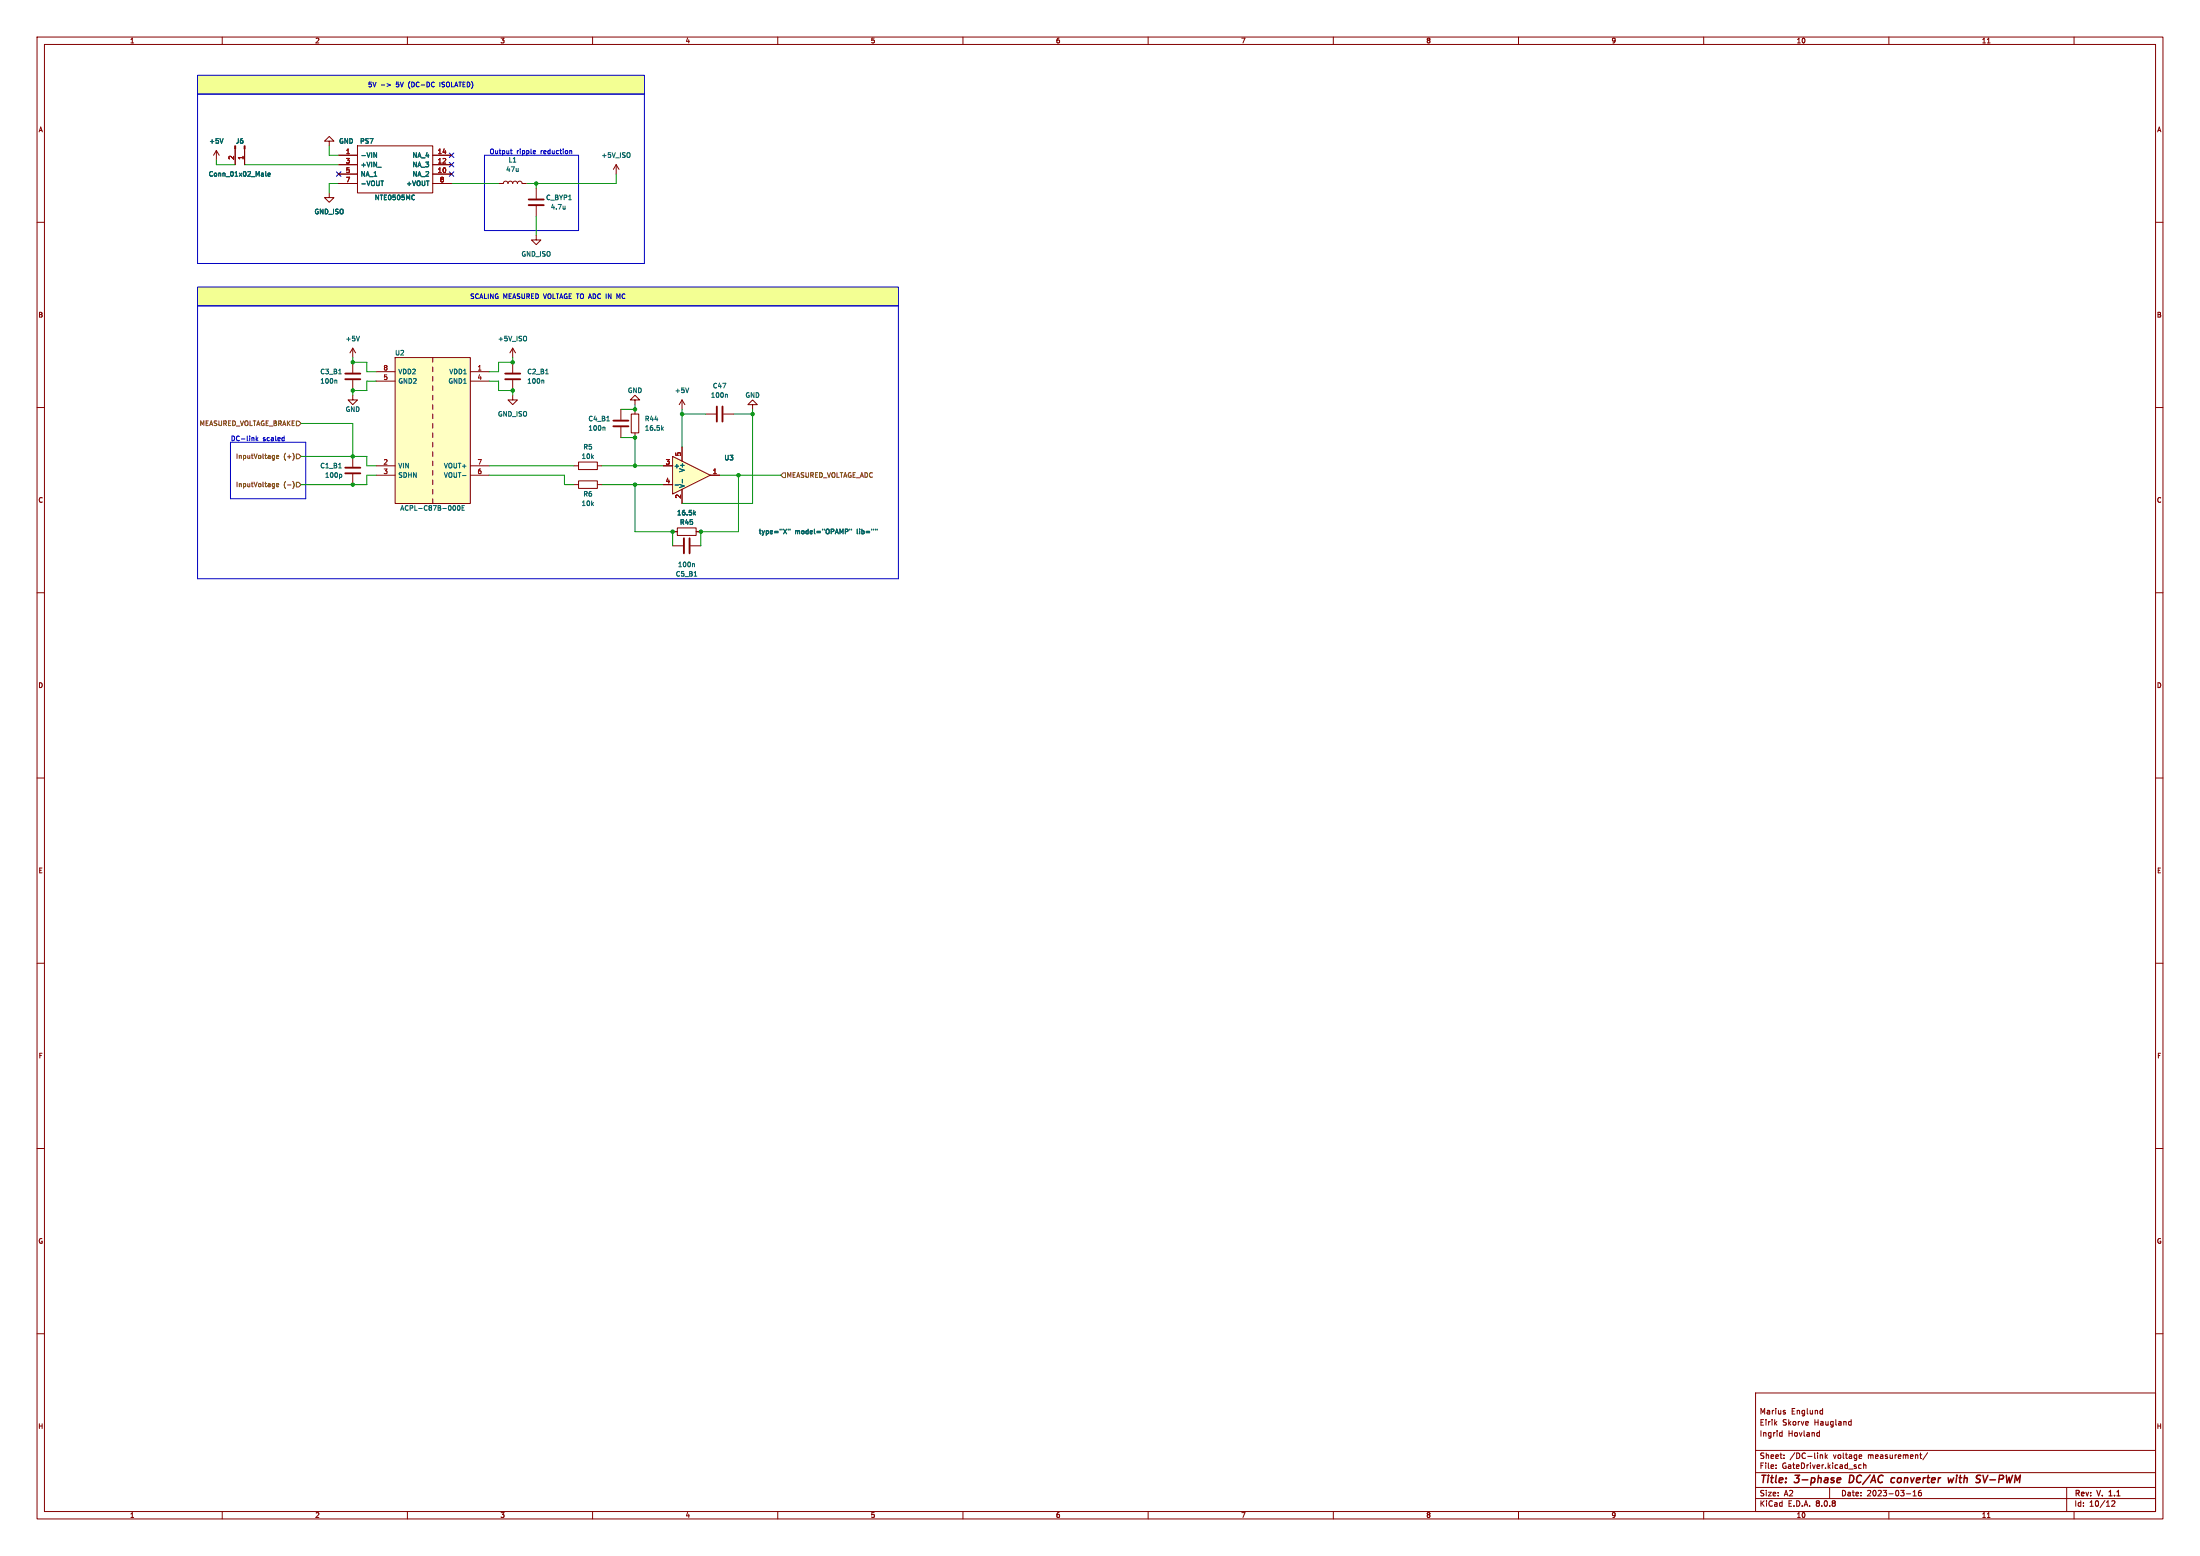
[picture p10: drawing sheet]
<svg xmlns="http://www.w3.org/2000/svg" width="594mm" height="420mm" viewBox="0 0 594 420" stroke-linecap="round" stroke-linejoin="round" font-family="sans-serif">
<g fill="none" stroke="#840000" stroke-width=".27">
<path d="M10 10h574v400h-574zM12 12h570v396h-570zM60 10v2M110 10v2M160 10v2M210 10v2M260 10v2M310 10v2M360 10v2M410 10v2M460 10v2M510 10v2"/>
<path d="M536.6 11.6h.7M560 10v2M10 60h2M582 60h2M10 110h2M582 110h2M10 160h2M582 160h2M10 210h2M582 210h2M10 260h2M582 260h2"/>
<path d="M10 310h2M582 310h2M10 360h2M474 376h108v32h-108zM582 360h2M474 397.5h108M474 391.5h108M479.5 396.2v.2M479.5 395.4v.2M480.7 386.7h.5M481.2 386.2v1.5M481.2 387.6l-.5 .1"/>
<path d="M481.7 393.5v.2M481.7 392.7v.2M481.9 381.2l.2 .2-.2 .3M481.9 380.7h.1M490.8 386.7h.4M491.2 387.6l-.4 .1M491.2 386.2v1.5M491.5 392.7v1M491.5 392.8l.5-.1 .1 1M491.7 380.7h.4M492.1 380.2v1.5M492.1 381.6l-.4 .1"/>
<path d="M492.8 392.2v1.5M493 393.1l.4 .6M493.4 392.7l-.6 .5M499.4 383.7h.4M499.8 383.2v1.5M499.8 384.6l-.4 .1M502.2 392.7h.4l.1 .3-.7 .2M502.5 395.4h-.4l-.3 .3 .2 .6h.5M502.6 393.6l-.4 .1M503.2 395.5l.5-.1 .1 1M503.2 394.9v1.5M518.3 392.7h.6"/>
<path d="M518.5 393.5l.4 .2M520.5 392.1l-1.3 1.9M60 408v2M110 408v2M160 408v2M210 408v2M260 408v2M310 408v2M360 408v2M410 408v2M460 408v2M474 404.5h108"/>
<path d="M474 401.5h108M494 401.5v3M510 408v2M514.7 403.2h1.2M516.5 403.8h.9M516.5 402.7l.5-.4v1.5M518.7 402.3h-.5l-.2 .3v.9l.2 .3 .5-.2v-.7l-.5-.1-.2 .3M536.6 409.6h.7M558 401.5v6.5M560 408v2M570.2 405.2l.5-.1 .3 .4-.9 1.1h.9"/>
</g>
<path d="M569.4 403.8h.9M569.6 402.6l-.2 .1" fill="none" stroke="#840000" stroke-width=".3"/>
<path d="M496.2 399l.6-.1 .2 .4-1 .2M499.5 398.2l-.2 2h.4M511.6 399h-.8l-.3 .8 .4 .4 .6-.1M527.5 398.9l-.5 1.3-.3-1-.5 1M535.4 398.2l.4 2 .9-2M496.8 400.1l-.6 .1" fill="none" stroke="#840000" stroke-width=".4"/>
<g fill="#f3ff93">
<path d="M53.3 77.5h189.3v5.1h-189.3z"/>
<path d="M53.3 20.3h120.7v5.1h-120.7z"/>
</g>
<g fill="none" stroke="#840000" stroke-width=".27">
<path d="M96.5 39.4h20.3v12.7h-20.3zM88.9 52.1v1.2h1.3l-1.3 1.3-1.3-1.3h1.3M91.4 41.9h5.1M91.4 47h5.1M91.4 44.5h5.1M91.4 49.5h5.1M116.8 41.9h5.1M116.8 47h5.1M116.8 44.5h5.1M116.8 49.5h5.1M144.8 63.5v1.3h1.2l-1.2 1.2-1.3-1.2h1.3M95.2 97.8v2.8"/>
<path d="M138.4 94l-.7 1.3M138.4 94v2.5M138.4 97.8v2.8M138.4 94l.8 1.3M95.2 102.6v2.8M138.4 106.7v1.3h1.3l-1.3 1.2-1.2-1.2h1.2M138.4 102.6v2.8M171.4 108h1.3l-1.3-1.3-1.2 1.3h1.2v1.2M184.1 108l-.7 1.2M184.1 108v2.5M184.1 108l.8 1.2M190.5 111.8h2.8"/>
<path d="M195.3 111.8h2.8M154.9 130.8h1.3M156.2 129.8h5.1v2h-5.1zM161.3 130.8h1.3M181.6 143.5h1.3M181.6 147.3h2.8M182.9 142.5h5.1v2h-5.1zM186.4 147.3h2.8M188 143.5h1.2"/>
</g>
<g fill="none" stroke="#006464" stroke-width=".27">
<path d="M101 41.2l.7 1.3v-1.3M102 45.2h.9M102.8 48.8h.8M111.7 52.6l.2 .2M111.9 53.8l-.2 .1M142 90.8l.2 .4-.2 .8M90.8 102.6l.1 .2v.6M91.4 100.9h.8M146.6 102.6l.2 .2v.6M147.3 100.9h.7M186 104.7l-.5 1.3M196.2 106.4l.2 .2v.7"/>
<path d="M187.4 138.5l.4 .5M187.8 138.2l-.5 .4M187.3 152.1l.2 .2v.7M187.4 155.5h.7"/>
</g>
<path d="M93.2 102.4h4.1M93.2 100.8h4.1M136.4 102.4h4.1M136.4 100.8h4.1M193.5 109.7v4.1M195.1 109.7v4.1M184.7 145.3v4.1M186.2 145.3v4.1" fill="none" stroke="#840000" stroke-width=".51"/>
<path d="M106.7 96.5h20.3v39.4h-20.3z" fill="#ffffc2"/>
<g fill="none" stroke="#840000" stroke-width=".27">
<path d="M95.2 94v2.5M95.2 94l-.7 1.3M95.2 94l.8 1.3M106.7 96.5h20.3v39.4h-20.3zM116.8 96.5v1.3M116.8 99.1v1.2M95.2 106.7v1.3h1.3l-1.3 1.2-1.2-1.2h1.2M101.6 100.3h5.1M101.6 102.9h5.1M116.8 101.6v1.3M116.8 104.1v1.3M116.8 106.7v1.3"/>
<path d="M116.8 109.2v1.3M116.8 111.8v1.2M116.8 114.3v1.3M116.8 116.8v1.3M116.8 119.4v1.3M127 100.3h5.1M127 102.9h5.1M203.2 109.2h1.3l-1.3-1.2-1.3 1.2h1.3v1.3M95.2 123.2v2.8M95.2 128v2.8M101.6 125.7h5.1M101.6 128.3h5.1"/>
<path d="M116.8 121.9v1.3M116.8 124.5v1.2M116.8 127v1.3M116.8 129.5v1.3M116.8 132.1v1.3M116.8 134.6v1.3M127 125.7h5.1M127 128.3h5.1"/>
</g>
<path d="M97.1 90.7l-.5 1.3M91.4 126.3h.8M92 128l.3 .2-.3 .6M122.7 136.5a.79 .79 0 0 1 0 1.2M123.6 136.6l.2-.1a.62 .62 0 0 1 .4 .6 .62 .62 0 0 1-.5 .6l-.2-.4zM124.8 137.1h.4M124.9 128.4h.9M125.4 136.5h-.6v1.2h.6" fill="none" stroke="#006464" stroke-width=".27"/>
<path d="M93.2 127.8h4.1M93.2 126.2h4.1" fill="none" stroke="#840000" stroke-width=".51"/>
<path d="M181.6 123.2l10.2 5.1-10.2 5.1z" fill="#ffffc2"/>
<g fill="none" stroke="#840000" stroke-width=".27">
<path d="M88.9 38.1h1.3l-1.3-1.3-1.3 1.3h1.3v1.3M58.4 40.6l-.7 1.3M58.4 40.6v2.6M58.4 40.6l.8 1.3M63.5 40.2v4.3M66 40.2v4.3M91.4 49.5h5.1M91.4 41.9h5.1M91.4 47h5.1M91.4 44.5h5.1M116.8 49.5h5.1M116.8 41.9h5.1"/>
<path d="M116.8 47h5.1M116.8 44.5h5.1M134.6 49.5h1.3l.2-.4 .4-.2 .5 .2 .2 .4 .1-.4 .5-.2 .4 .2 .2 .4 .2-.4 .5-.2 .4 .2 .2 .4 .2-.4 .4-.2 .5 .2 .2 .4h1.2M144.8 50.8v2.8M144.8 55.6v2.8M166.4 44.5l-.8 1.2M166.4 44.5v2.5M166.4 44.5l.7 1.2M167.6 110.5v2.8M167.6 115.3v2.8M170.4 111.8h2.1v5h-2.1zM171.4 110.5v1.3"/>
<path d="M171.4 116.8v1.3M154.9 125.7h1.3M156.2 124.7h5.1v2h-5.1zM161.3 125.7h1.3M179.1 125.7h2.5M179.1 130.8h2.5M181.6 123.2l10.2 5.1-10.2 5.1zM184.1 120.7v3.8M184.1 132.1v3.8M191.8 128.3h2.5M181.6 143.5h1.3M188 143.5h1.2"/>
</g>
<g fill="none" stroke="#006464" stroke-width=".27">
<path d="M60.2 37.4l-.4 1.3M71.8 46.3v1.1l.1 .2M72.4 47.1l.6-.1-.1-.2-.4-.1-.1 .2v.6h.5M101 41.2l.7 1.3v-1.3M102 45.2h.9M102.8 48.8h.8M111.7 52.6l.2 .2M111.9 53.8l-.2 .1M152.6 55.6v.9M152.6 56.3l-.1 .1M169.9 41.3l.2 .3-.2 .8M163.2 115.3l.1 .2v.6"/>
<path d="M163.8 113.6h.7M178.8 115.7l.3 .4M179.1 115.3l-.5 .5M182.3 130.9h.9M184.2 129.4v.9M187.4 138.5l.4 .5M187.8 138.2l-.5 .4M211.5 142.8l.9 1.3M212.4 142.8l-.9 1.3M212.8 142.8v.3M213.3 142.8v.3M228.2 142.8h.5l.3 .3-.2 .3-.6 .1"/>
<path d="M229.4 142.8v.3M229.9 142.8v.3M236.3 142.8v.3M236.8 142.8v.3"/>
</g>
<path d="M142.7 55.4h4.1M142.7 53.8h4.1M165.6 113.5h4.1M165.6 115.1h4.1" fill="none" stroke="#840000" stroke-width=".51"/>
<g fill="#840000" stroke="#840000" stroke-width=".27">
<path d="M63.4 39.4h.2v.8h-.2z"/>
<path d="M65.9 39.4h.3v.8h-.3z"/>
</g>
<g fill="none" stroke="#725600" stroke-width=".27">
<path d="M80 113.7h.6l.7 .6-.7 .6h-.6zM74 122.9l.1 .1M74 130.5l.1 .1M74.1 122.9l-.1 1.2M74.1 130.5l-.1 1.2M74.1 123.7l-.1 .1M74.1 131.3l-.1 .1M74.6 123.3l.6-.1v-.2l-.4-.1-.2 .2 .1 .6h.5M74.6 131l.6-.2v-.2l-.4-.1-.2 .2 .1 .6h.5M79.1 129.9a1.46 1.46 0 0 1 0 2M79.2 122.6l.2 .6-.2 .8M80 122.6h.6l.7 .6-.7 .6h-.6z"/>
<path d="M80 130.2h.6l.7 .6-.7 .6h-.6zM211.5 127.6h.6v1.3h-.6l-.7-.6z"/>
</g>
<g fill="none" stroke="#0000c2" stroke-width=".27">
<path d="M53.3 20.3h120.7v5.1h-120.7zM53.3 25.4h120.7v45.7h-120.7zM102.9 23h1M104.5 22.6l1 .4-1 .3M130.8 41.9h25.4v20.3h-25.4zM137.8 40.6h.5M138 40.2v1.1l.3 .2M144.2 40.6l.3 .1 .1 .3-.6 .1M144.5 41.4l-.3 .1M153.8 40.8l.5-.1 .1 .8M53.3 77.5h189.3v5.1h-189.3zM53.3 82.6h189.3v73.6h-189.3z"/>
<path d="M167 80.2l-.4-.9v1.3M62.2 119.4h20.3v15.2h-20.3zM69.2 117.7v1.3M69.3 118.5l.3 .5M69.6 118.1l-.4 .5M76.4 118.1l.3 .1M76.7 117.7v1.3h-.3"/>
</g>
<g fill="none" stroke="#009600" stroke-width=".27">
<path d="M88.9 39.4v2.5h2.5M58.4 43.2v1.3h5.1M66 44.5h25.4M91.4 49.5h-2.5v2.6M121.9 49.5h12.7M144.8 49.5v1.3M144.8 58.4v5.1M166.4 47v2.5h-24.2M95.2 96.5v1.3h3.9v2.5h2.5M138.4 96.5v1.3h-3.8v2.5h-2.5M81.3 114.3h13.9v8.9M101.6 102.9h-2.5v2.5h-3.9v1.3"/>
<path d="M132.1 102.9h2.5v2.5h3.8v1.3M167.6 118.1h3.8v7.6M171.4 109.2v1.3h-3.8M184.1 110.5v10.2M184.1 111.8h6.4M198.1 111.8h5.1M203.2 110.5v25.4h-19.1M81.3 123.2h17.8v2.5h2.5M101.6 128.3h-2.5v2.5h-17.8M132.1 125.7h22.8M132.1 128.3h20.3v2.5h2.5M162.6 125.7h16.5"/>
<path d="M162.6 130.8h16.5M171.4 130.8v12.7h10.2v3.8M194.3 128.3h16.5M199.4 128.3v15.2h-10.2v3.8"/>
</g>
<path d="M90.8 46.4l1.2 1.2M92 46.4l-1.2 1.2M121.3 43.8l1.2 1.3M121.3 46.4l1.2 1.2M121.3 41.3l1.2 1.2M122.5 43.8l-1.2 1.3M122.5 46.4l-1.2 1.2M122.5 41.3l-1.2 1.2" fill="none" stroke="#000084" stroke-width=".27"/>
<g fill="#009600" stroke="#009600" stroke-width=".27">
<circle cx="171.4" cy="125.7" r=".46"/>
<circle cx="171.4" cy="118.1" r=".46"/>
<circle cx="95.2" cy="97.8" r=".46"/>
<circle cx="95.2" cy="105.4" r=".46"/>
<circle cx="95.2" cy="123.2" r=".46"/>
<circle cx="95.2" cy="130.8" r=".46"/>
<circle cx="138.4" cy="97.8" r=".46"/>
<circle cx="144.8" cy="49.5" r=".46"/>
<circle cx="138.4" cy="105.4" r=".46"/>
<circle cx="203.2" cy="111.8" r=".46"/>
<circle cx="199.4" cy="128.3" r=".46"/>
<circle cx="171.4" cy="130.8" r=".46"/>
<circle cx="181.6" cy="143.5" r=".46"/>
<circle cx="171.4" cy="110.5" r=".46"/>
<circle cx="184.1" cy="111.8" r=".46"/>
<circle cx="189.2" cy="143.5" r=".46"/>
</g>
<g font-size="2.8" fill="#840000">
<text x="475" y="400.9">Title:</text>
<text x="484.7" y="400.9">3-phase</text>
<text x="500.1" y="400.9">DC/AC</text>
<text x="512.3" y="400.9">converter</text>
<text x="528.5" y="400.9">with</text>
<text x="536.8" y="400.9">SV-PWM</text>
</g>
<g font-size="2.1" fill="#840000">
<text x="475" y="382">Marius</text>
<text x="483.6" y="382">Englund</text>
<text x="475" y="388">Ingrid</text>
<text x="475" y="385">Eirik</text>
<text x="481.2" y="385">Skorve</text>
<text x="482.7" y="388">Hovland</text>
<text x="489.9" y="385">Haugland</text>
<text x="475" y="394">Sheet:</text>
<text x="483.2" y="394">/DC-link</text>
<text x="495" y="394">voltage</text>
<text x="504.5" y="394">measurement/</text>
<text x="475" y="396.7">File:</text>
<text x="481.1" y="396.7">GateDriver.kicad_sch</text>
<text x="475" y="406.9">KiCad</text>
<text x="475" y="404.1">Size:</text>
<text x="481.7" y="404.1">A2</text>
<text x="482.7" y="406.9">E.D.A.</text>
<text x="490.3" y="406.9">8.0.8</text>
<text x="497" y="404.1">Date:</text>
<text x="504" y="404.1">2023-03-16</text>
<text x="560" y="404.3">Rev:</text>
<text x="560" y="406.9">Id:</text>
<text x="564.1" y="406.9">10/12</text>
<text x="566.4" y="404.3">V.</text>
<text x="570.1" y="404.3">1.1</text>
</g>
<g font-size="1.8" fill="#840000">
<text x="35" y="11.9">1</text>
<text x="85" y="11.9">2</text>
<text x="135" y="11.9">3</text>
<text x="185" y="11.9">4</text>
<text x="235" y="11.9">5</text>
<text x="285" y="11.9">6</text>
<text x="335" y="11.9">7</text>
<text x="385" y="11.9">8</text>
<text x="435" y="11.9">9</text>
<text x="485" y="11.9">10</text>
<text x="535" y="11.9">11</text>
<text x="10.3" y="35.9">A</text>
<text x="582.3" y="35.9">A</text>
<text x="10.3" y="85.9">B</text>
<text x="582.3" y="85.9">B</text>
<text x="10.3" y="135.9">C</text>
<text x="582.3" y="135.9">C</text>
<text x="10.3" y="185.9">D</text>
<text x="582.3" y="185.9">D</text>
<text x="10.3" y="235.9">E</text>
<text x="582.3" y="235.9">E</text>
<text x="10.3" y="285.9">F</text>
<text x="582.3" y="285.9">F</text>
<text x="10.3" y="335.9">G</text>
<text x="582.3" y="335.9">G</text>
<text x="10.2" y="385.9">H</text>
<text x="582.2" y="385.9">H</text>
<text x="35" y="409.9">1</text>
<text x="85" y="409.9">2</text>
<text x="135" y="409.9">3</text>
<text x="185" y="409.9">4</text>
<text x="235" y="409.9">5</text>
<text x="285" y="409.9">6</text>
<text x="335" y="409.9">7</text>
<text x="385" y="409.9">8</text>
<text x="435" y="409.9">9</text>
<text x="485" y="409.9">10</text>
<text x="535" y="409.9">11</text>
</g>
<g font-size="1.8" fill="#0000c2">
<text x="99.3" y="23.7">5V</text>
<text x="107" y="23.7">5V</text>
<text x="110.5" y="23.7">(DC-DC</text>
<text x="119.2" y="23.7">ISOLATED)</text>
<text x="132.1" y="41.7">Output</text>
<text x="139.5" y="41.7">ripple</text>
<text x="146.1" y="41.7">reduction</text>
<text x="126.8" y="80.9">SCALING MEASURED VOLTAGE TO ADC IN</text>
<text x="167.4" y="80.9">MC</text>
<text x="62.2" y="119.1">DC-link</text>
<text x="71" y="119.1">scaled</text>
</g>
<g font-size="1.8" fill="#006464">
<text x="56.4" y="39">+5V</text>
<text x="63.6" y="39">J6</text>
<text x="91.4" y="39">GND</text>
<text x="97.1" y="39">PS7</text>
<text x="56.2" y="47.9">Conn_01x02_Male</text>
<text x="97.3" y="42.8">-VIN</text>
<text x="97.3" y="45.3">+VIN_</text>
<text x="97.3" y="47.9">NA_1</text>
<text x="111.3" y="47.9">NA_2</text>
<text x="111.3" y="45.3">NA_3</text>
<text x="111.3" y="42.8">NA_4</text>
<text x="136.5" y="46.6">47u</text>
<text x="137.2" y="44">L1</text>
<text x="162.3" y="42.8">+5V_ISO</text>
<text x="97.3" y="50.4">-VOUT</text>
<text x="109.6" y="50.4">+VOUT</text>
<text x="84.8" y="58">GND_ISO</text>
<text x="101.1" y="54.2">NTE0505MC</text>
<text x="147.3" y="54.2">C_BYP1</text>
<text x="148.6" y="56.7">4.7u</text>
<text x="140.7" y="69.4">GND_ISO</text>
<text x="93.2" y="92.3">+5V</text>
<text x="134.3" y="92.3">+5V_ISO</text>
<text x="86.4" y="101.2">C3_B1</text>
<text x="106.6" y="96.1">U2</text>
<text x="107.4" y="101.2">VDD2</text>
<text x="121.2" y="101.2">VDD1</text>
<text x="142.2" y="101.2">C2_B1</text>
<text x="86.4" y="103.7">100n</text>
<text x="107.4" y="103.7">GND2</text>
<text x="121" y="103.7">GND1</text>
<text x="142.2" y="103.7">100n</text>
<text x="169.4" y="106.3">GND</text>
<text x="182.1" y="106.3">+5V</text>
<text x="191.8" y="107.5">100n</text>
<text x="192.4" y="105">C47</text>
<text x="201.2" y="107.5">GND</text>
<text x="93.2" y="111.4">GND</text>
<text x="134.3" y="112.6">GND_ISO</text>
<text x="158.8" y="113.9">C4_B1</text>
<text x="174" y="113.9">R44</text>
<text x="158.8" y="116.4">100n</text>
<text x="174" y="116.4">16.5k</text>
<text x="156.9" y="124.1">10k</text>
<text x="157.4" y="121.5">R5</text>
<text x="195.5" y="124.4">U3</text>
<text x="86.4" y="126.6">C1_B1</text>
<text x="87.6" y="129.1">100p</text>
<text x="107.4" y="126.6">VIN</text>
<text x="107.4" y="129.1">SDHN</text>
<text x="119.7" y="129.1">VOUT-</text>
<text x="119.7" y="126.6">VOUT+</text>
<text x="181.9" y="126.6">+</text>
<text x="185" y="131.8" transform="rotate(-90 185 131.8)">V-</text>
<text x="185" y="127.6" transform="rotate(-90 185 127.6)">V+</text>
<text x="156.9" y="136.8">10k</text>
<text x="157.4" y="134.2">R6</text>
<text x="108" y="138">ACPL-C87B-000E</text>
<text x="182.7" y="139.3">16.5k</text>
<text x="183.5" y="141.8">R45</text>
<text x="204.8" y="144.4">type=&quot;X&quot;</text>
<text x="214.6" y="144.4">model=&quot;OPAMP&quot;</text>
<text x="231.4" y="144.4">lib=&quot;&quot;</text>
<text x="182.4" y="155.8">C5_B1</text>
<text x="182.9" y="153.3">100n</text>
</g>
<g font-size="1.8" fill="#a90000">
<text x="93.3" y="41.7">1</text>
<text x="118.1" y="41.7">14</text>
<text x="63.2" y="43.3" transform="rotate(-90 63.2 43.3)">2</text>
<text x="65.8" y="43.3" transform="rotate(-90 65.8 43.3)">1</text>
<text x="93.3" y="44.2">3</text>
<text x="93.3" y="46.7">5</text>
<text x="118.1" y="46.7">10</text>
<text x="118.1" y="44.2">12</text>
<text x="93.3" y="49.3">7</text>
<text x="118.7" y="49.3">8</text>
<text x="103.4" y="100.1">8</text>
<text x="128.8" y="100.1">1</text>
<text x="103.4" y="102.6">5</text>
<text x="128.8" y="102.6">4</text>
<text x="103.4" y="125.5">2</text>
<text x="128.8" y="125.5">7</text>
<text x="179.6" y="125.5">3</text>
<text x="183.9" y="123.3" transform="rotate(-90 183.9 123.3)">5</text>
<text x="103.4" y="128">3</text>
<text x="128.8" y="128">6</text>
<text x="179.6" y="130.6">4</text>
<text x="192.3" y="128">1</text>
<text x="183.9" y="134.7" transform="rotate(-90 183.9 134.7)">2</text>
</g>
<g font-size="1.8" fill="#725600">
<text x="53.8" y="115.2">MEASURED_VOLTAGE_BRAKE</text>
<text x="63.6" y="124.1">InputVoltage</text>
<text x="76.6" y="124.1">(+)</text>
<text x="63.6" y="131.7">InputVoltage</text>
<text x="76.6" y="131.7">(-)</text>
<text x="212.3" y="129.1">MEASURED_VOLTAGE_ADC</text>
</g>
</svg>
